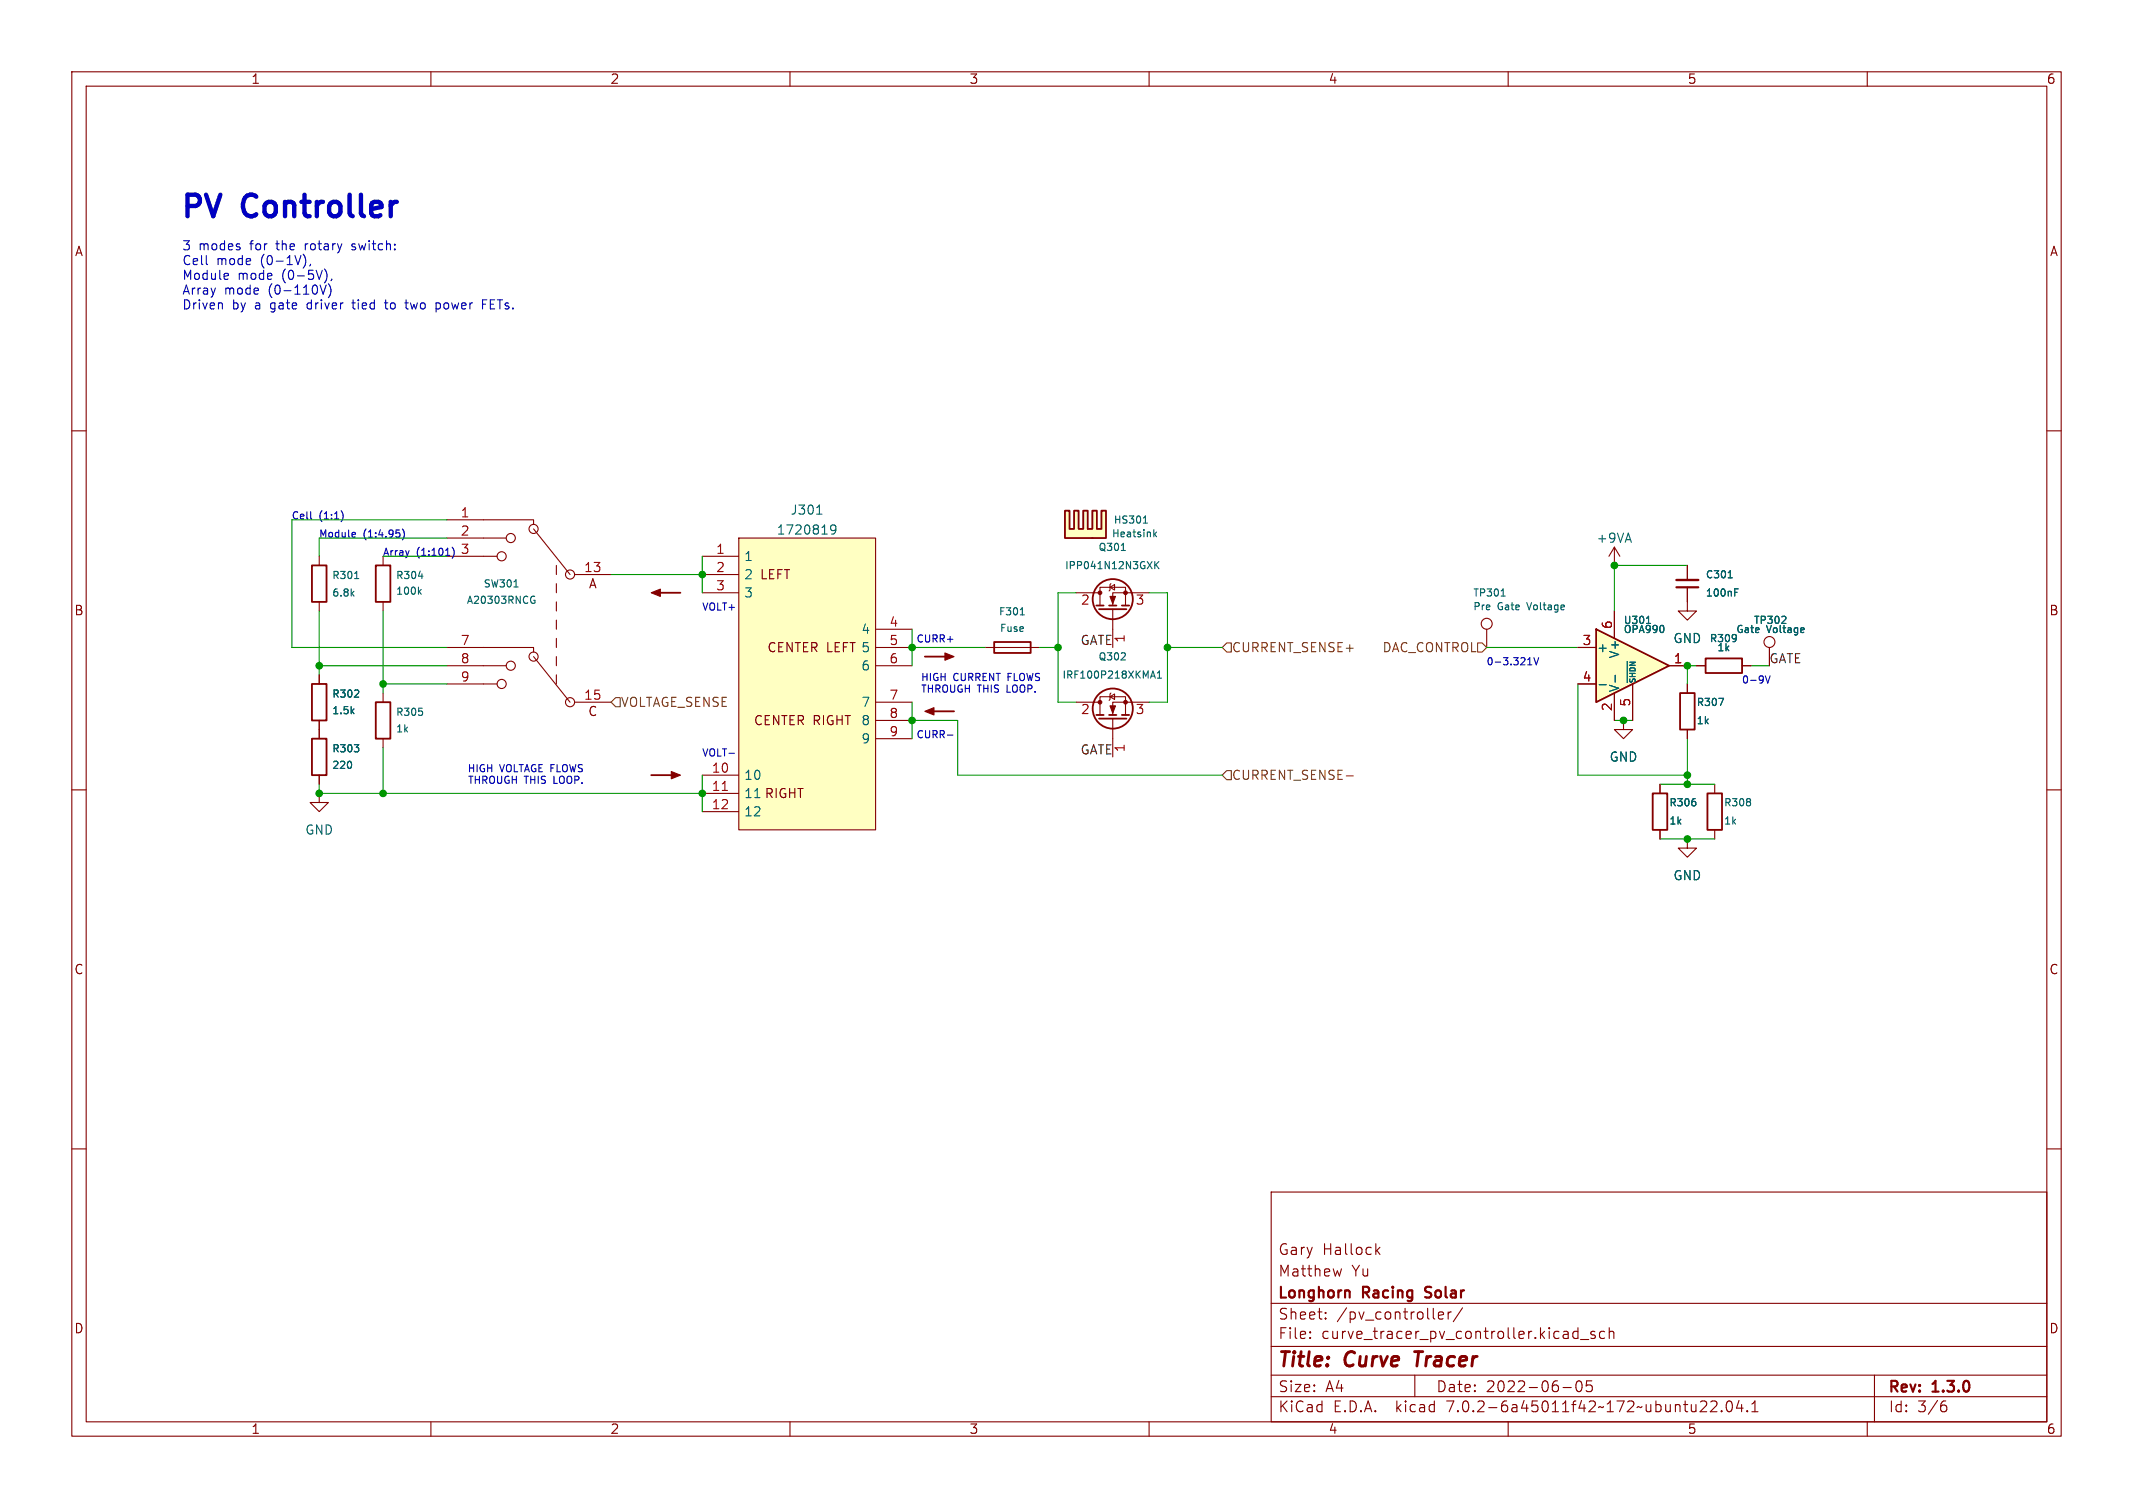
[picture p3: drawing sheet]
<svg xmlns="http://www.w3.org/2000/svg" width="297mm" height="210mm" viewBox="0 0 297 210" stroke-linecap="round" stroke-linejoin="round" font-family="sans-serif">
<g fill="none" stroke="#840000" stroke-width=".15">
<path d="M10 10h277v190h-277zM12 12h273v186h-273zM60 10v2M110 10v2M160 10v2M210 10v2M260 10v2M10 60h2M285 60h2M10 110h2M234.9 116.8v1.3h1.3l-1.3 1.3-1.2-1.3h1.2M285 110h2"/>
<path d="M10 160h2M285 160h2M177 166h108v32h-108zM186.8 176.7l-.3 1M191.7 174.1l.4 .6M192.1 173.7l-.5 .6M60 198v2M110 198v2M160 198v2M177 194.5h108M177 191.5h108M177 187.5h108"/>
<path d="M177 181.5h108M182.4 186.3h.1l-.1 .1M182.4 185.5h.1l-.1 .1M184.6 183.6v.1M184.6 182.8v.1M197 191.5v3M200.3 183.2l.7-.1-.1-.3-.4-.1-.2 .2 .1 .7 .1 .1 .4-.1M201.6 182.7v1M202.1 182.7l-.3 .1-.2 .2M203.6 182.1l-1.2 2M210 198v2M217.6 193.2h1.2"/>
<path d="M219.1 186.3l.2 .1 .4-.1M219.1 185.5l.2-.1 .4 .1M219.6 192.4a.36 .36 0 0 1 .6 .2 .77 .77 0 0 1-.4 1.2 1 1 0 0 1-.2-1.4zM219.7 184.9v1.5M220.1 186.5h1.1M221.6 192.3h-.7v.7l.2-.1h.5l.1 .3-.1 .5-.2 .1h-.3l-.2-.1M222.1 185.5l-.4-.1-.2 .2 .1 .2 .5 .2v.1v.2l-.2 .1-.4-.1M223.4 185.5l-.4-.1-.3 .3v.4l.2 .2 .1 .1 .4-.1M224.1 185.5a.37 .37 0 0 1 .6 .1v.8M224.1 184.9v1.5M237.5 195.2a.41 .41 0 0 1 .1 .5l-.9 .9h.9M238.2 195.2l.2-.1 .5 .1a.41 .41 0 0 1 .1 .5l-.9 .9h1"/>
<path d="M239.7 196.5h.1l-.1 .1M239.7 196.5h-.1l.1 .1M239.7 196.5v.1M240.5 195.2a.36 .36 0 0 1 .4-.1 .36 .36 0 0 1 .2 .3 .77 .77 0 0 1-.4 1.2 .91 .91 0 0 1-.2-1.4zM242.1 195l-.3 1.1h.9M242.5 195.6v1M243.3 196.5h.1l-.1 .1M243.3 196.5h-.1l.1 .1M243.3 196.5v.1M243.9 196.6h.9M243.9 195.5l.5-.4v1.5M260 198v2"/>
<path d="M261 191.5v6.5M270.5 195.7h.4l.2 .3-.1 .5-.2 .1h-.3M270.9 195.1l-.4 .1"/>
</g>
<path d="M197 188.2h1.1" fill="none" stroke="#840000" stroke-width=".4"/>
<g fill="#ffffc2">
<path d="M152.1 71.1h.6v2.6h.7v-2.6h.6v3.8h-1.9l-.6-1.2h.6z"/>
<path d="M148.3 71.1h.6v2.6h.7v-2.6h.6v2.6h.6v-2.6h.7v2.6l.6 1.2h-3.8z"/>
</g>
<g fill="none" stroke="#840000" stroke-width=".25">
<path d="M148.3 71.1h.6v2.6h.7v-2.6h.6v2.6h.6v-2.6h.7v2.6h.6v-2.6h.6v2.6h.7v-2.6h.6v3.8h-5.7zM152.7 84.3h1M152.7 99.6h1M153 84.8h3.8M154.4 84.3h1M154.4 99.6h1M156.2 84.3h1M156.2 99.6h1M153 100.1h3.8"/>
<circle cx="154.9" cy="98.7" r="2.79"/>
<circle cx="154.9" cy="83.4" r="2.79"/>
</g>
<g fill="none" stroke="#006464" stroke-width=".15">
<path d="M156.1 76.7h.6M159.2 72.9h.6M159.4 72l.1-.1v1M160.8 74.4l.2 .4M160.8 78.2v1M160.9 78.6l.5 .6M161 74.1l-.3 .4M161.4 78.2l-.6 .6M160.3 94.2h.5M160.5 93.4l.4 1M161.2 94.4h.5M161.2 93.7l.2-.3v1"/>
<path d="M240.6 80.5h.6M241.5 82.5h.4M241.5 82h.5"/>
</g>
<g fill="none" stroke="#840000" stroke-width=".15">
<path d="M224.8 76.2l-.8 1.3M224.8 76.2v2.5M224.8 76.2l.8 1.3M234.9 78.7v2.1M149.9 82.6h3.3M149.9 97.8h3.3M153.2 84.3v-2.5h3.5v2.5M153.2 99.6v-2.6h3.5v2.6M154.6 81.8l.6-.4v.8zM154.6 97l.6-.4v.8zM154.7 81.3l-.1 .1v.8l-.2 .1M154.7 96.5l-.1 .1v.8l-.2 .1"/>
<path d="M154.9 84.8v5.4M160 82.6h-5.1v1.7M160 97.8h-5.1v1.8M234.9 81.8v3.3h1.3l-1.3 1.3-1.2-1.3h1.2M154.9 100.1v5.3"/>
</g>
<g fill="#840000" stroke="#840000" stroke-width=".15">
<path d="M154.6 83.1h.7l-.4 1z"/>
<path d="M154.6 98.3h.7l-.4 1z"/>
<circle cx="156.7" cy="82.5" r=".25"/>
<circle cx="153.2" cy="82.5" r=".25"/>
<circle cx="156.7" cy="97.8" r=".25"/>
<circle cx="153.2" cy="97.8" r=".25"/>
</g>
<path d="M233.4 80.8h3.1" fill="none" stroke="#840000" stroke-width=".33"/>
<path d="M233.4 81.8h3.1" fill="none" stroke="#840000" stroke-width=".3"/>
<path d="M222.2 87.6l10.2 5.1-10.2 5.1z" fill="#ffffc2"/>
<path d="M222.2 87.6l10.2 5.1-10.2 5.1z" fill="none" stroke="#840000" stroke-width=".25"/>
<path d="M219.7 90.2h2.5M219.7 95.3h2.5M224.8 85.1v3.8M224.8 96.5v3.8M227.3 95.3v5M232.4 92.7h2.5M226.1 100.3v1.3h1.2l-1.2 1.3-1.3-1.3h1.3" fill="none" stroke="#840000" stroke-width=".15"/>
<path d="M222.7 95.4h.9M224.9 94v1M226.6 92.1v2.9M226.9 94.2h.8M226.9 93.8h.8M226.9 92.2h.8l-.8 .5h.8M227 94.5l-.1 .3 .2 .2M227.2 93l-.2 .1-.1 .3h.8" fill="none" stroke="#006464" stroke-width=".15"/>
<path d="M102.9 74.9h19v40.7h-19z" fill="#ffffc2"/>
<g fill="none" stroke="#840000" stroke-width=".15">
<path d="M44.4 77.5v1.2M53.3 77.5v1.2M62.2 72.4h12.1v.6M62.2 77.5h7M62.2 74.9h8.3M74.3 73.7l5.1 6.3M77.5 78.7v1.3M97.8 77.5h5.1M102.9 74.9h19v40.7h-19zM234.9 78.7v2.1M44.4 83.8v1.3M44.4 94v1.3"/>
<path d="M53.3 83.8v1.3M53.3 96.5v1.3M62.2 90.2h12.1v.6M62.2 92.7h8.3M62.2 95.3h7M74.3 91.4l5.1 6.4M77.5 81.3v1.3M77.5 83.8v1.3M77.5 86.4v1.2M77.5 88.9v1.3M77.5 91.4v1.3M77.5 94v1.3"/>
<path d="M80 80h5.1M80 97.8h5.1M97.8 80h5.1M97.8 82.6h5.1M121.9 87.6h5.1M121.9 90.2h5.1M121.9 92.7h5.1M121.9 97.8h5.1M137.2 90.2h7.6M207 87.6v2.6M219.7 90.2h2.5M219.7 95.3h2.5"/>
<path d="M224.8 85.1v3.8M224.8 96.5v3.8M227.3 95.3v5M232.4 92.7h2.5M234.9 81.8v2M234.9 95.3v1.2M236.2 92.7h1.3M242.6 92.7h1.2M246.4 90.2v2.5M44.4 110.5v1.3h1.3l-1.3 1.2-1.2-1.2h1.2M44.4 100.3v2.6M44.4 108v1.2"/>
<path d="M53.3 102.9v1.2M97.8 108h5.1M97.8 110.5h5.1M97.8 113h5.1M121.9 100.3h5.1M121.9 102.9h5.1M231.1 109.2v1.3M231.1 115.6v1.2M234.9 101.6v1.3M238.8 109.2v1.3M238.8 115.6v1.2"/>
<circle cx="69.8" cy="77.5" r=".63"/>
<circle cx="71.1" cy="74.9" r=".63"/>
<circle cx="74.3" cy="73.7" r=".63"/>
<circle cx="69.8" cy="95.2" r=".63"/>
<circle cx="71.1" cy="92.7" r=".63"/>
<circle cx="74.3" cy="91.4" r=".63"/>
<circle cx="79.4" cy="97.8" r=".63"/>
<circle cx="79.4" cy="80" r=".63"/>
<circle cx="207" cy="86.9" r=".76"/>
<circle cx="246.4" cy="89.4" r=".76"/>
</g>
<path d="M100.6 110.1h.7" fill="none" stroke="#a90000" stroke-width=".15"/>
<g fill="none" stroke="#006464" stroke-width=".15">
<path d="M113.7 71.6h.8M116.4 73.7l-.3 .2-.3-.1-.1-.1v-.4l.1-.1 .3-.1 .2 .1a.84 .84 0 0 1-.3 1.2h-.2M49.3 97.1h.7M49.4 80.6h.6M49.9 96.2v.3M58.3 80.2h.6M58.4 82.4l.3 .4M58.7 82.1l-.4 .4M71.6 81.7h.5M74.2 83l.2 .1M74.3 83.6h.2v.3l-.3 .1M142.1 85.6h.5"/>
<path d="M209 83h.6M222.7 95.4h.9M224.9 94v1M226.6 92.1v2.9M226.9 94.2h.8M226.9 93.8h.8M226.9 92.2h.8l-.8 .5h.8M227 94.5l-.1 .3 .2 .2M227.2 93l-.2 .1-.1 .3h.8M239.3 97.3h.7l-.4 1M240.6 80.5h.6M241.5 82.5h.4"/>
<path d="M241.5 82h.5M251.1 87.4l.1 .3-.5 .1M251.2 88l-.1 .1"/>
</g>
<g fill="none" stroke="#840000" stroke-width=".25">
<path d="M43.4 78.7h2.1v5.1h-2.1zM52.3 78.7h2.1v5.1h-2.1zM43.4 95.3h2.1v5h-2.1zM52.3 97.8h2.1v5.1h-2.1zM91.2 82.6h3.5M128.8 91.4h3.5M129.3 99.1h3.5M138.4 89.4h5.1v1.5h-5.1zM233.9 96.5h2.1v5.1h-2.1zM237.5 91.7h5.1v2h-5.1zM43.4 102.9h2.1v5.1h-2.1zM90.7 108h3.5"/>
<path d="M230.1 110.5h2.1v5.1h-2.1zM237.7 110.5h2.1v5.1h-2.1z"/>
</g>
<g fill="#840000" stroke="#840000" stroke-width=".15">
<path d="M93.5 107.4l1.2 .6-1.2 .5z"/>
<path d="M90.7 82.6l1.2-.6v1.1z"/>
<path d="M128.8 99.1l1.2-.5v1z"/>
<path d="M131.6 90.9l1.2 .5-1.2 .5z"/>
</g>
<path d="M85.7 97.2h.7v1.2h-.7l-.6-.6zM170.8 89.5h.6v1.3h-.6l-.6-.6zM205.7 89.5h.7l.6 .7-.6 .6h-.7zM170.8 107.3h.6v1.3h-.6l-.6-.6zM187.5 108.1h.9" fill="none" stroke="#725600" stroke-width=".15"/>
<g fill="none" stroke="#0000c2" stroke-width=".15">
<path d="M31.6 38.1h.1l.1 .3-.6 .1M31.7 38.8l-.1 .1M42.2 35.4l.1 .1M42.5 35.9l.1 .6-.3 .8M43.2 36.8l-.1 .2M44.6 39.7l.4 1.3 .4-1.3M45.2 37.5a1.46 1.46 0 0 1 0 1.9M45.7 39.5a1.47 1.47 0 0 1 .1 1.9M46.2 38.8l-.1 .3M53.5 42.2h.5M56.4 42.2h.4M60.7 42.2v1.2"/>
<path d="M60.7 43h.4M61.1 42.2h-.4M67.2 42.4h.4M67.8 41.8h-.6v1.2M47.7 71.6v.6M49.4 74.1l.1 .3-.5 .1M49.4 74.8h.1M56 73.7a1.15 1.15 0 0 1 0 1.5M63 76.2a1.15 1.15 0 0 1 0 1.5M212.7 92.6h.6M213.6 91.6l.3 1 .3-1M245.8 94.1l.3 1 .4-1"/>
<path d="M131.9 102.4h.8"/>
</g>
<g fill="none" stroke="#009600" stroke-width=".15">
<path d="M53.3 77.5h8.9M62.2 74.9h-17.8v2.6M62.2 72.4h-21.6v17.8h21.6M97.8 77.5v5.1M234.9 78.7h-10.1v6.4M44.4 92.7h17.8M44.4 85.1v8.9M53.3 85.1v11.4M53.3 95.3h8.9M85.1 80h12.7M127 90.2h10.2M127 87.6v5.1"/>
<path d="M127 97.8v5.1M144.8 90.2h2.5M149.9 82.6h-2.6v15.2h2.6M160 82.6h2.6v15.2h-2.6M162.6 90.2h7.6M207 90.2h12.7M219.7 95.3v12.7h15.2M236.2 92.7h-1.3v2.6M243.8 92.7h2.6M44.4 109.2v1.3h53.4M53.3 104.1v6.4M97.8 108v5"/>
<path d="M127 100.3h6.3v7.7h36.9M224.8 100.3h2.5M231.1 109.2h7.7M231.1 116.8h7.7M234.9 102.9v6.3"/>
</g>
<g fill="#009600" stroke="#009600" stroke-width=".15">
<circle cx="224.8" cy="78.7" r=".46"/>
<circle cx="147.3" cy="90.2" r=".46"/>
<circle cx="162.6" cy="90.2" r=".46"/>
<circle cx="97.8" cy="110.5" r=".46"/>
<circle cx="53.3" cy="110.5" r=".46"/>
<circle cx="127" cy="90.2" r=".46"/>
<circle cx="127" cy="100.3" r=".46"/>
<circle cx="97.8" cy="80" r=".46"/>
<circle cx="44.4" cy="110.5" r=".46"/>
<circle cx="44.4" cy="92.7" r=".46"/>
<circle cx="53.3" cy="95.3" r=".46"/>
<circle cx="234.9" cy="116.8" r=".46"/>
<circle cx="234.9" cy="109.2" r=".46"/>
<circle cx="226.1" cy="100.3" r=".46"/>
<circle cx="234.9" cy="92.7" r=".46"/>
<circle cx="234.9" cy="108" r=".46"/>
</g>
<g font-size="4.2" fill="#0000c2">
<text x="25.4" y="30.5">PV</text>
<text x="34.2" y="30.5">Controller</text>
</g>
<g font-size="2.8" fill="#840000">
<text x="178" y="190.8">Title:</text>
<text x="187.4" y="190.8">Curve</text>
<text x="197.7" y="190.8">Tracer</text>
</g>
<g font-size="2.1" fill="#840000">
<text x="178" y="177.9">Matthew</text>
<text x="178" y="174.9">Gary</text>
<text x="184.2" y="174.9">Hallock</text>
<text x="188.2" y="177.9">Yu</text>
<text x="178" y="183.9">Sheet:</text>
<text x="178" y="181.1">Longhorn</text>
<text x="186.2" y="183.9">/pv_controller/</text>
<text x="189.9" y="181.1">Racing</text>
<text x="199" y="181.1">Solar</text>
<text x="178" y="186.6">File:</text>
<text x="184" y="186.6">curve_tracer_pv_controller.kicad_sch</text>
<text x="178" y="196.8">KiCad</text>
<text x="178" y="194">Size:</text>
<text x="184.6" y="194">A4</text>
<text x="185.7" y="196.8">E.D.A.</text>
<text x="194.4" y="196.8">kicad</text>
<text x="200" y="194">Date:</text>
<text x="201.5" y="196.8">7.0.2-6a45011f42~172~ubuntu22.04.1</text>
<text x="206.9" y="194">2022-06-05</text>
<text x="263" y="194.2">Rev:</text>
<text x="263" y="196.8">Id:</text>
<text x="267" y="196.8">3/6</text>
<text x="269.2" y="194.2">1.3.0</text>
</g>
<g font-size="1.8" fill="#840000">
<text x="35" y="11.8">1</text>
<text x="85" y="11.8">2</text>
<text x="135" y="11.8">3</text>
<text x="185" y="11.8">4</text>
<text x="235" y="11.8">5</text>
<text x="285" y="11.8">6</text>
<text x="10.4" y="35.8">A</text>
<text x="285.4" y="35.8">A</text>
<text x="81.9" y="82.1">A</text>
<text x="10.3" y="85.8">B</text>
<text x="285.3" y="85.8">B</text>
<text x="81.8" y="99.9">C</text>
<text x="10.3" y="135.8">C</text>
<text x="285.3" y="135.8">C</text>
<text x="10.3" y="185.8">D</text>
<text x="285.3" y="185.8">D</text>
<text x="35" y="199.8">1</text>
<text x="85" y="199.8">2</text>
<text x="135" y="199.8">3</text>
<text x="185" y="199.8">4</text>
<text x="235" y="199.8">5</text>
<text x="285" y="199.8">6</text>
</g>
<g font-size="1.8" fill="#0000c2">
<text x="25.4" y="35">3</text>
<text x="27.7" y="35">modes</text>
<text x="34.9" y="35">for</text>
<text x="38.7" y="35">the</text>
<text x="42.7" y="35">rotary</text>
<text x="49.4" y="35">switch:</text>
<text x="25.4" y="37">Cell</text>
<text x="25.4" y="39.1">Module</text>
<text x="25.4" y="41.1">Array</text>
<text x="30.2" y="37">mode</text>
<text x="31.3" y="41.1">mode</text>
<text x="33.1" y="39.1">mode</text>
<text x="36.4" y="37">(0-1V),</text>
<text x="37.4" y="41.1">(0-110V)</text>
<text x="39.3" y="39.1">(0-5V),</text>
<text x="25.4" y="43.2">Driven</text>
<text x="32.4" y="43.2">by</text>
<text x="35.6" y="43.2">a</text>
<text x="37.8" y="43.2">gate</text>
<text x="43" y="43.2">driver</text>
<text x="49.5" y="43.2">tied</text>
<text x="54.2" y="43.2">to</text>
<text x="57.1" y="43.2">two</text>
<text x="61.4" y="43.2">power</text>
<text x="68" y="43.2">FETs.</text>
</g>
<g font-size="1.8" fill="#006464">
<text x="110" y="71.8">J301</text>
<text x="108.1" y="74.6">1720819</text>
<text x="222.2" y="75.8">+9VA</text>
<text x="103.6" y="78.3">1</text>
<text x="103.6" y="80.8">2 LEFT</text>
<text x="103.6" y="83.4">3</text>
<text x="119.8" y="88.5">4</text>
<text x="233" y="89.7">GND</text>
<text x="106.8" y="91">CENTER LEFT 5</text>
<text x="119.8" y="93.5">6</text>
<text x="222.4" y="91">+</text>
<text x="225.6" y="91.8" transform="rotate(-90 225.6 91.8)">V+</text>
<text x="104.9" y="101.2">CENTER RIGHT 8</text>
<text x="119.8" y="98.6">7</text>
<text x="225.6" y="96.4" transform="rotate(-90 225.6 96.4)">V-</text>
<text x="119.8" y="103.7">9</text>
<text x="224.1" y="106.2">GND</text>
<text x="103.6" y="108.8">10</text>
<text x="103.6" y="111.3">11 RIGHT</text>
<text x="103.6" y="113.9">12</text>
<text x="42.5" y="116.4">GND</text>
<text x="233" y="122.7">GND</text>
</g>
<g font-size="1.8" fill="#a90000">
<text x="64.1" y="72.1">1</text>
<text x="64.1" y="74.7">2</text>
<text x="64.1" y="77.2">3</text>
<text x="99.7" y="77.2">1</text>
<text x="81.3" y="79.8">13</text>
<text x="99.7" y="79.8">2</text>
<text x="99.7" y="82.3">3</text>
<text x="64.1" y="89.9">7</text>
<text x="123.8" y="87.4">4</text>
<text x="123.8" y="89.9">5</text>
<text x="150.5" y="84.5">2</text>
<text x="156.8" y="89.6" transform="rotate(-90 156.8 89.6)">1</text>
<text x="158.1" y="84.5">3</text>
<text x="220.3" y="89.9">3</text>
<text x="224.5" y="87.7" transform="rotate(-90 224.5 87.7)">6</text>
<text x="64.1" y="92.5">8</text>
<text x="64.1" y="95">9</text>
<text x="123.8" y="92.5">6</text>
<text x="220.3" y="95">4</text>
<text x="233" y="92.5">1</text>
<text x="81.3" y="97.5">15</text>
<text x="123.8" y="97.5">7</text>
<text x="123.8" y="100.1">8</text>
<text x="150.5" y="99.7">2</text>
<text x="158.1" y="99.7">3</text>
<text x="224.5" y="99.1" transform="rotate(-90 224.5 99.1)">2</text>
<text x="227.1" y="98.5" transform="rotate(-90 227.1 98.5)">5</text>
<text x="99.1" y="107.7">10</text>
<text x="123.8" y="102.6">9</text>
<text x="156.8" y="104.8" transform="rotate(-90 156.8 104.8)">1</text>
<text x="99.1" y="110.2">11</text>
<text x="99.1" y="112.8">12</text>
</g>
<g font-size="1.8" fill="#0f0f0f">
<text x="150.3" y="89.9">GATE</text>
<text x="246.4" y="92.4">GATE</text>
<text x="150.3" y="105.1">GATE</text>
</g>
<g font-size="1.8" fill="#725600">
<text x="171.6" y="91">CURRENT_SENSE+</text>
<text x="192.4" y="91">DAC_CONTROL</text>
<text x="86.5" y="98.6">VOLTAGE_SENSE</text>
<text x="171.6" y="108.8">CURRENT_SENSE-</text>
</g>
<g font-size="1.4" fill="#0000c2">
<text x="40.6" y="72.4">Cell</text>
<text x="44.4" y="74.9">Module</text>
<text x="44.5" y="72.4">(1:1)</text>
<text x="50.6" y="74.9">(1:4.95)</text>
<text x="53.3" y="77.5">Array</text>
<text x="58" y="77.5">(1:101)</text>
<text x="97.8" y="85.1">VOLT+</text>
<text x="127.6" y="89.5">CURR+</text>
<text x="128.3" y="94.9">HIGH</text>
<text x="132.8" y="94.9">CURRENT FLOWS</text>
<text x="207" y="92.7">0-3.321V</text>
<text x="242.6" y="95.3">0-9V</text>
<text x="128.3" y="96.5">THROUGH THIS</text>
<text x="140.3" y="96.5">LOOP.</text>
<text x="65" y="107.6">HIGH</text>
<text x="69.5" y="107.6">VOLTAGE FLOWS</text>
<text x="97.8" y="105.4">VOLT-</text>
<text x="127.6" y="102.9">CURR-</text>
<text x="65" y="109.2">THROUGH THIS</text>
<text x="77.1" y="109.2">LOOP.</text>
</g>
<g font-size="1.4" fill="#006464">
<text x="152.9" y="76.9">Q301</text>
<text x="154.8" y="75">Heatsink</text>
<text x="155" y="73.1">HS301</text>
<text x="46.2" y="80.8">R301</text>
<text x="46.2" y="83.2">6.8k</text>
<text x="55.1" y="80.8">R304</text>
<text x="55.1" y="83">100k</text>
<text x="67.3" y="82">SW301</text>
<text x="148.2" y="79.4">IPP041N12N3GXK</text>
<text x="205.1" y="83.2">TP301</text>
<text x="237.5" y="80.7">C301</text>
<text x="237.5" y="83.2">100nF</text>
<text x="64.9" y="84.3">A20303RNCG</text>
<text x="139" y="85.9">F301</text>
<text x="139.2" y="88.2">Fuse</text>
<text x="205.1" y="85.1">Pre</text>
<text x="208.5" y="85.1">Gate</text>
<text x="212.8" y="85.1">Voltage</text>
<text x="226" y="87.1">U301</text>
<text x="226" y="88.3">OPA990</text>
<text x="238" y="89.6">R309</text>
<text x="241.7" y="88.3">Gate</text>
<text x="244.2" y="87.1">TP302</text>
<text x="246" y="88.3">Voltage</text>
<text x="147.9" y="94.7">IRF100P218XKMA1</text>
<text x="152.9" y="92.1">Q302</text>
<text x="239.1" y="90.9">1k</text>
<text x="46.2" y="97.3">R302</text>
<text x="46.2" y="99.6">1.5k</text>
<text x="55.1" y="99.9">R305</text>
<text x="236.2" y="98.5">R307</text>
<text x="236.2" y="101">1k</text>
<text x="46.2" y="104.9">R303</text>
<text x="46.2" y="107.2">220</text>
<text x="55.1" y="102.2">1k</text>
<text x="232.4" y="112.5">R306</text>
<text x="240" y="112.5">R308</text>
<text x="232.4" y="115">1k</text>
<text x="240" y="115">1k</text>
</g>
<text font-size="1.1" fill="#006464" x="228.3" y="95.1" transform="rotate(-90 228.3 95.1)">~{SHDN}</text>
</svg>
